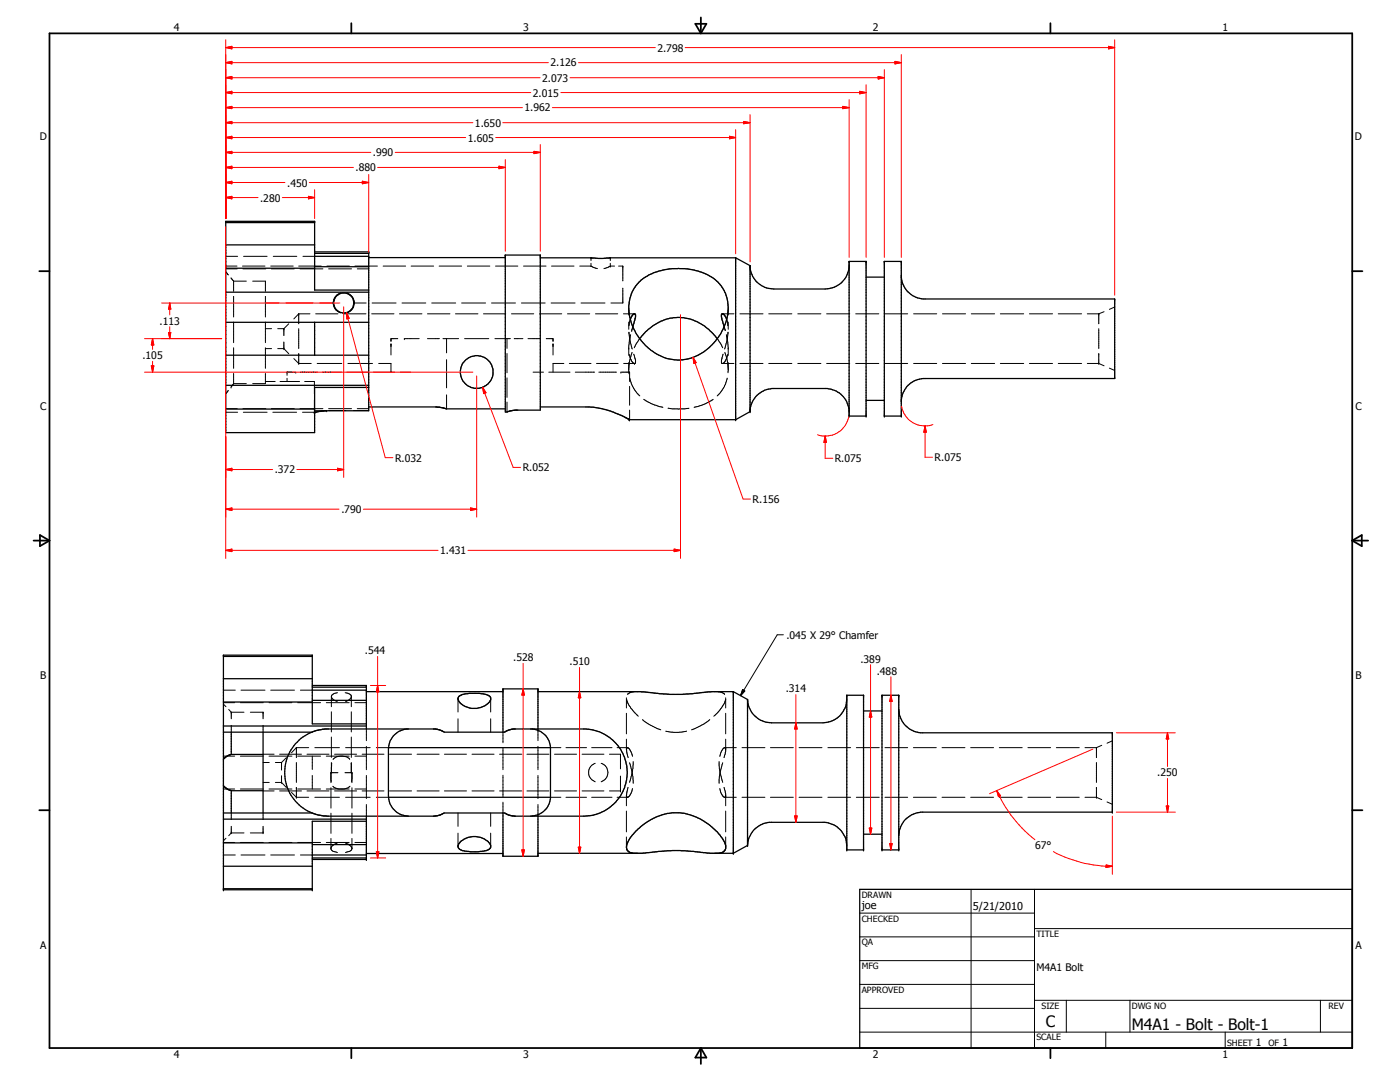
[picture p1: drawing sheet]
<svg xmlns="http://www.w3.org/2000/svg" width="279mm" height="216mm" viewBox="0 0 279 216" stroke-linecap="round" stroke-linejoin="round" font-family="sans-serif">
<g fill="none" stroke="#000" stroke-width=".25">
<path d="M45.1 53.5h17.7M45.1 58.3h28.5M45.1 48.9h17.7M45.1 44.4h17.7M62.8 53.2h10.8M62.8 51.1h10.8M62.8 50.6h10.8M62.8 50.3h10.8M73.6 50.3h.1M73.6 50.3v31.7h-10.8M73.6 57.9h-10.8v-13.7h-17.7v42.1h17.7v-9h10.8M73.6 51.4h27.2"/>
<path d="M100.8 50.9h.1M100.8 50.9h7v30.9h-5.1l-1.9 .4zM107.8 50.9h.1M107.8 51.4h10.3l1.3 .2 2.3-.2h25.1M117.9 51.4h.1M121.8 51.4h.1M127.5 56.4l1.1-1a11.8 11.8 0 0 1 5.6-1.8 13.6 13.6 0 0 1 6.7 1.1l1.9 1.1a7.1 7.1 0 0 1 2.3 3.6l.1 .9a10.9 10.9 0 0 1-3.8 9.1l-2.1 1.5-1.8 .7-2.3 .2-2.1-.2a11 11 0 0 1-7.5-11.3 7 7 0 0 1 1.9-3.9zM146.8 51.4h.1M146.8 51.4v32.3M146.8 51.4l2.9 1.6M149.7 53h.1M149.7 53v29.1"/>
<path d="M169.5 52.2h.1M169.5 52.2v30.8M169.5 53.3a4.8 4.8 0 0 1-4.8 4.4h-10.3a4.8 4.8 0 0 1-4.7-4.3M169.5 52.2h3.3M172.8 52.2h.1M172.8 52.2v30.8M172.8 55.3h3.7M176.5 52.2h.1M176.5 52.2v30.8M176.5 52.2h3.4M179.9 52.2h.1M179.9 55.3a4.7 4.7 0 0 0 4.3 4.4h38.3v15.8h-38.3a4.6 4.6 0 0 0-4.3 4.4"/>
<path d="M179.9 52.2v30.8M45.1 70.9h28.5M45.1 76.9h28.5M45.1 64.3h28.5M62.8 64.3v6.6M125.8 63.7l.1-.3a1.15 1.15 0 0 1 .8-.8l.1 .7-.5 1.9M127.6 67.6l1.2-1.4 1.4-1.1a8.9 8.9 0 0 1 12.3 1.7l.6 .8M145 63.7l-.1-.3a1.15 1.15 0 0 0-.8-.8l-.1 .7 .5 1.9M172.8 79.9h3.7M45.1 81.6h17.7M64.7 82l-1.9 .3M73.6 81.2h13.5l1.9 .4h11.8"/>
<path d="M107.8 81.2h10.1a14.9 14.9 0 0 1 5.2 1.3l2.5 1.2M125.5 83.7h.1M125.6 83.7h.1M125.6 83.7h21.2M146.8 83.7h.1M149.7 82.1h.1M149.7 81.8a4.8 4.8 0 0 1 4.4-4.3h11a4.8 4.8 0 0 1 4.4 4.4M149.7 82.1l-2.9 1.6M169.5 83h.1M169.5 83h3.3M172.8 83h.1M176.5 83h.1"/>
<path d="M176.5 83h3.4M179.9 83h.1M44.6 131h17.7M44.6 135.4h17.7M62.3 137.7h10.8M62.3 137.1h10.8M62.3 139.7h10.8M62.3 136.8h10.8M73.1 136.8h.1M73.1 136.8v8.7M73.1 138h27.3M91.5 139l.7-.4 1.4-.3 2.8 .1 .7 .2 .7 .4a1.39 1.39 0 0 1-.9 1.8 4.8 4.8 0 0 1-3.2 .5l-1.2-.5a1.39 1.39 0 0 1-1-1.8z"/>
<path d="M100.4 137.5h.1M107.4 137.5h.1M107.4 138h20.5l5.7 .6 4.5-.2 3.9-.4h4.3M146.3 138h.1M146.3 138v32.3M146.3 138l2.9 1.6M149.2 139.6h.1M149.2 139.6v29.1M169 138.7h.1M169 138.7v30.9M169 139.4a4.8 4.8 0 0 1-3.3 4.6l-1.4 .2h-10.3a4.8 4.8 0 0 1-4.8-4.6M169 138.7h3.3"/>
<path d="M172.3 138.7h.1M172.3 138.7v30.9M176 138.7h.1M176 138.7v30.9M176 138.7h3.4M179.4 138.7h.1M179.4 138.7v30.9M44.6 146.1h17.7M44.6 144.9h28.5M44.6 140.1h17.7M44.6 156.8l.7 .6 .7 .3M46 157.7h.1"/>
<path d="M46.1 157.7l.1 .1M46.2 157.8h6.3M46.2 146.1v4.4M46.2 157.8v4.4M52.5 150.5h-6.4l-.7 .3-.8 .7M52.5 146.1v16.1M62.3 146.1l1-.4 1.5-.2h22.2l.7 .1 1 .5h12l.6-.3 1.1-.3h14.6a8.8 8.8 0 0 1 5.3 2.2l.6 .6a8.7 8.7 0 0 1-4.2 14.3l-2 .3h-14l-1.3-.3-.7-.4h-12l-.9 .4-1.1 .3h-21.5l-1.6-.3-1.3-.4M62.3 146.1a8.7 8.7 0 0 0-5.5 8.1 8.7 8.7 0 0 0 5.5 8M73.1 144.4h-10.8v-13.7h-17.7v46.8M77.6 149.2h32.3M77.6 159.1h32.3M81.2 145.5a4 4 0 0 0-3.7 3.9v9.4a4.1 4.1 0 0 0 4 4.1"/>
<path d="M106.3 145.5a4 4 0 0 1 3.6 3.6v10.1a4 4 0 0 1-4 3.7M107.4 145.5v-8h-7v8.6M172.3 141.9h3.7M179.4 141.5a4.8 4.8 0 0 0 4.4 4.7h38.2v15.9M44.6 177.5h.1M44.6 177.3h17.7M44.6 172.8h17.7M44.6 162.2h17.7M44.6 163.4h28.5M44.6 168.2h17.7M44.6 177.5h17.7M62.3 177.5h.1"/>
<path d="M62.3 171.2h10.8M62.3 170.6h10.8M62.3 168.5h10.8M62.3 171.5h10.8M73.1 171.5h.1M73.1 163.9h-10.8v13.6M73.1 162.9v8.6M73.1 170.3h27.3M91.9 168a4.1 4.1 0 0 1 5.9 .3 .75 .75 0 0 1-.2 1.2l-.7 .3-1.5 .2h-1.5l-1.3-.2a.98 .98 0 0 1-1.1-.6 .98 .98 0 0 1 .4-1.2zM100.4 162.2v8.7h7v-8M101.6 162.6h.1M107.4 170.3h20.8l6-.6 2.5 .1 5 .5h4.6"/>
<path d="M125.1 169.5h.1M126.4 170.3a1.32 1.32 0 0 1-1.3-1.9 9.5 9.5 0 0 1 3-3.6l1.9-1.3a11.5 11.5 0 0 1 4.2-1.3l2.5 .1 2.3 .8 1.5 .8a12.7 12.7 0 0 1 3.6 3.3l.7 1.5v.6l-.5 .7-.8 .3M146.3 170.3h.1M149.2 168.7h.1M149.2 168.7a4.8 4.8 0 0 1 4.4-4.6h11a4.8 4.8 0 0 1 4.4 4.7M149.2 168.7l-2.9 1.6M169 169.6h.1M169 169.6h3.3M171.6 177.5h98.3v31.6h-98.3zM172.3 169.6h.1M172.3 166.5h3.7M176 169.6h.1"/>
<path d="M176 169.6h3.4M179.4 169.6h.1M222 162.1h.1M222 162.1h-38.2a4.8 4.8 0 0 0-4.4 4.7"/>
<circle cx="68.6" cy="60.4" r="2.01"/>
<circle cx="95.2" cy="74.2" r="3.3"/>
</g>
<g fill="none" stroke="#000" stroke-width=".2">
<path d="M45.1 53.6h2.2M45.1 51.1h2.3M45.1 54.2l.5 .7M45.1 53.1h2.2M46.1 55.5l.5 .6M46.6 56.1h2.6M46.6 56.1v2M46.6 59.1v4.2M48.4 53.1h4.5M48.5 53.6h4.6M48.6 51.1h4.7M50.4 56.1h2.6v2"/>
<path d="M53 59.1v4.2M54 53.1h4.5M54.2 53.6h4.5M54.5 51.1h4.7M59.6 53.1h4.5M59.9 53.6h4.5M60.5 51.1h2.3M65.2 53.1h4.5M65.6 53.6h4.6M68 58.5a2.09 2.09 0 0 0-1.5 2 2.09 2.09 0 0 0 1.5 2M69.3 58.5a2.09 2.09 0 0 1 1.4 2 2.09 2.09 0 0 1-1.4 2M70.8 53.1h4.5"/>
<path d="M71.3 53.6h2.3M76.5 53.1h4.4M82 53.1h4.5M87.6 53.1h4.5M93.3 53.1h4.5M98.9 53.1h4.4M104.5 53.1h4.5M110.1 53.1h4.5M115.7 53.1h2.2M117.9 52.5v.6l1.3 .5M117.9 51.4v.6M121.8 53.1h.1"/>
<path d="M121.8 53.1l-1.3 .5M121.8 53.1h.8M121.8 51.4v.6M121.8 52.5v.6M123.4 53.1h.9v3M124.3 53.1h.1M124.3 57.5v3h-2.4M45.6 77.9l-.5 .7M46.1 77.2h.1M46.6 64.3v4.1M46.6 69.4v4.1M46.6 74.5v2"/>
<path d="M46.6 76.5l-.5 .7M46.6 76.5h2.6M53 60.5h2.7M53 76.1h1.9M53 74.5v2h-2.6M53 64.3v4.1M53 69.4v4.1M53 69.6h1.2M53 65.6h1.2M55.4 69.6h1.3M55.4 65.6h1.3M55.9 76.1h3.9"/>
<path d="M56.7 69.6h.1M56.7 65.6h.1M56.7 65.6v1.3M56.7 68.2v1.4M56.7 69.6l.9 1M57 60.5h5.5M57.3 74.3h.1M57.3 74.3h1.7M57.3 74.3v.6M57.3 75.5v.6M57.6 64.6l-.9 1M58.6 71.6l1 .9"/>
<path d="M59 74.3h.1M59.6 72.5h.1M59.6 70.6h.1M59.6 62.6h.1M59.6 72.5h2.5M59.6 62.6v2M59.6 65.6v4M59.6 70.6v1.9M59.6 62.6h2.3M59.6 62.6l-1 1M59.9 74.3h3.5M60.8 76.1h1.9v2.5"/>
<path d="M62.7 79.8v2.5M63 62.6h4.4M63.3 72.5h4.9M63.8 60.5h2.8M64.3 74.3h3.8M66.5 60.4h.1M68.6 62.6h4.4M69.2 74.3h4.3M69.4 72.5h4.9M70.6 60.5h.1M70.7 60.5h2.4M70.7 60.4h.1"/>
<path d="M74.2 62.6h4.4M74.3 60.5h4.7M74.6 74.3h4.2M75.6 72.5h2.4v1.8M78 68.6h.1M78 68.6v2.2M79.4 67.6h-1.4v.5M79.7 62.6h4.5M79.9 74.3h2.1M80.2 60.5h4.8M80.7 67.6h.1M80.7 67.6h3"/>
<path d="M85.3 67.6h2.4M85.3 62.6h4.5M86.2 60.5h4.7M88.4 67.6h3.1M89.1 67.6v2.8M89.1 71.8v5.6M89.1 78.8v2.8M90.9 62.6h4.5M92.1 60.5h4.8M92.7 67.6h4.8M96.5 62.6h4.4M98.1 60.5h4.8"/>
<path d="M98.8 67.6h3.1M101.2 67.6v1.9M101.2 70.5v3.9M101.2 75.4v3.9M102.1 62.6h4.4M102.6 67.6h1.8M104.1 60.5h4.7M105.4 67.6h2.3M106.4 74.3h2.1M107.7 62.6h4.4M109 67.6h1.4v.5M109.5 74.3h4.3"/>
<path d="M110 60.5h4.8M110.4 68.6h.1M110.4 68.6v2.2M112.5 72.5h-2.1v1.8M113.2 62.6h4.5M113.6 72.5h4.3M114.8 74.3h3.9M116 60.5h4.7M118.8 62.6h4.5M119 72.5h4.4M119.5 74.3h3.5M123.9 74.3h.1"/>
<path d="M123.9 74.3h1.7v1.8M124.4 62.6h2.2M125.5 61.4v1.4M125.5 64.3v1.4M125.5 72.4v2M125.5 66.3h.1M125.5 74.4h.1M125.5 66.3l.2 1.3M125.6 70.7l.3 1 .6 .8M125.6 77.1v3.8M125.7 67.6l.5 2M125.7 67.6l-.2 1.5v1.8"/>
<path d="M125.7 75.4l.4 1.3a6.6 6.6 0 0 0 1.6 2.3M125.8 63.7l-.3 1.3M125.9 66.8l-.2 .8M126.1 66h.1M126.2 70.3l-.5 1.5-.2 1.7M126.3 65.2l-.2 .8M126.5 70.7a2.4 2.4 0 0 1 .2 1.8h-2.2M126.6 72.5h.1M127.6 67.6l-1 1.8M128.5 79.7l1.3 .8 2.5 .8M142.3 79.7l-1.5 .9-2.3 .7M143.1 67.6l1.1 1.8"/>
<path d="M144.2 62.6h2.3M144.3 70.7l-.3 1.2 .1 .6h2.4M144.5 65.2l.2 .8M144.7 70.3l.4 1.3 .2 1.9M145 66.8l.1 .8M145 63.7l.3 1.3M145.1 75.4l-.5 1.7-1.5 1.9M145.1 67.6l.2 1.7v1.6M145.1 67.6l-.5 2M145.2 70.7l-.2 .9-.7 .9M145.3 66.3h.1M145.3 66.3l-.2 1.3"/>
<path d="M145.3 72.4v2M145.3 61.4v1.4M145.3 64.3v1.4M147.7 72.5h4.6M147.7 62.6h4.6M153.4 72.5h4.6M153.4 62.6h4.6M159.2 72.5h4.6M159.2 62.6h4.6M165 72.5h4.6M165 62.6h4.6M170.8 72.5h4.6"/>
<path d="M170.8 62.6h4.6M176.5 72.5h4.6M176.5 62.6h4.6M182.3 72.5h4.6M182.3 62.6h4.6M188.1 72.5h4.6M188.1 62.6h4.6M193.8 72.5h4.7M193.8 62.6h4.7M199.6 72.5h4.7M199.6 62.6h4.7M205.4 72.5h4.7"/>
<path d="M205.4 62.6h4.7M211.2 72.5h4.7M211.2 62.6h4.7M217 72.5h2.3M217 62.6h2.3M219.3 72.5h.1M219.3 70.6h.1M219.3 62.6h.1M219.3 62.6v2M219.3 65.6v4M219.3 70.6v1.9M219.3 72.5l1 .5"/>
<path d="M220.3 62.2l-1 .4M221.4 73.5l1.1 .4M222.5 61.3l-1.1 .4M45.1 81.5h2.2M45.1 82.3h2.3M48.5 81.5h4.6M48.6 82.3h4.7M54.2 81.5h4.5M54.5 82.3h4.7M59.9 81.5h4.5M60.4 82.3h2.3M62.8 82.3h.1"/>
<path d="M64.8 82h.4M65.2 82h.1M65.6 81.5h4.6M65.6 81.9h3.4M70.5 81.9h3.1M71.3 81.5h2.3M101.2 80.2v2M125.6 81.8v1.9M133.3 81.5l2.1 .1 2.1-.1M44.6 137.7h2.4M48.1 137.7h4.8M54 137.7h4.8"/>
<path d="M60 137.7h2.3M66.1 139l.1 .1M66.1 139v2M66.2 139.2l.4 .5 .7 .3M67.4 138.2l-.8 .2-.4 .4-.1 .2M68.9 138.2l.9 .3 .3 .4v2.1M70.1 139.1a1.53 1.53 0 0 1-1.1 .9M91.4 139.4v2.7M97.9 139.4v2.7M125 139.2v2.1M125.1 139.6h.1M125.1 139.6l.8 1.7 1.5 1.6"/>
<path d="M127.2 138l-1.2 .1-.8 .5M142.7 138l1.2 .1 .7 .5M144.8 139.6l-.2 .7-.6 1-1.5 1.6M144.8 139.2v2.1M44.6 140.2h2.2M44.6 150.9h2.2M44.6 157.4h2.2M44.6 140.5l.5 .5M45.6 141.6l.6 .5M46.2 142.1h.1M46.2 142.1v1.3M46.2 144.7v1.4"/>
<path d="M46.2 142.1h2.5M48 140.2h4.5M48 150.9h4.5M48 157.4h4.5M50 142.1h2.5M52.5 142.1h.1M52.5 142.1v1.3M52.5 144.7v1.4M52.5 157.8h2.2M52.5 150.5h2.2M52.5 156.1h1.2M52.5 152.1h1.2"/>
<path d="M53.7 140.2h4.6M53.7 150.9h4.6M53.7 157.4h4.6M55 156.1h1.2M55 152.1h1.2M55.8 157.8h4.4M55.8 150.5h4.4M56.2 156.1h.1M56.2 153.5h.1M56.2 152.1h.1M56.2 152.1v1.4M56.2 154.8v1.3"/>
<path d="M56.2 156.1l1 1M57.2 151.2l-1 .9M58.2 158.1l.9 1M59.1 159.1h.1M59.1 157.1h.1M59.1 149.2h.1M59.1 149.2h2.5M59.1 159.1h2.5M59.1 149.2v2M59.1 152.1v4M59.1 157.1v2M59.1 149.2l-.9 1"/>
<path d="M59.4 140.2h4.6M59.4 150.9h4.6M59.4 157.4h4.6M61.3 157.8h4.4M61.3 150.5h4.4M62.3 150.9v2.6M62.3 154.8v2.6M62.8 149.2h4.9M62.8 159.1h4.9M65.1 140.2h4.6M65.1 150.9h4.6M65.1 157.4h4.6"/>
<path d="M66 154.2h.1M66 154.2v2M66 157.2v4M66 155.6l.1 .4M66 154.2h1.4M66.1 142v4.1M66.1 147.1v4M66.1 152.1v2.1M66.2 152.9l-.1 .3M66.2 152.3v.1M66.4 156.9l.6 .4 .6 .1M66.8 157.8h4.4"/>
<path d="M66.8 150.5h4.4M67.9 150.9l-.7 .1-.7 .5M68.4 150.9l.9 .2 .5 .4M68.8 154.2h1.4M69 149.2h4.9M69 159.1h4.9M69.9 156.9l-.4 .3-.9 .2M70.1 152.3v.1M70.1 142v4.1M70.1 147.1v4M70.1 152.1v2.1M70.2 154.2h.1"/>
<path d="M70.2 154.2v2M70.2 157.2v4M70.2 155.4v.6M70.8 140.2h2.3M70.8 150.9h2.3M70.8 157.4h2.3M72.3 157.8h4.3M72.3 150.5h4.3M73.1 145.5v2.3M73.1 148.9v4.7M73.1 154.7v4.6M75.1 149.2h2.5"/>
<path d="M75.1 159.1h2.5M77.7 157.8h4.4M77.7 150.5h4.4M83.2 157.8h4.4M83.2 150.5h4.4M88.7 157.8h4.4M88.7 150.5h4.4M91.4 143.4v2.7M94.2 157.8h4.4M94.2 150.5h4.4M97.9 143.4v2.7M99.7 157.8h4.4"/>
<path d="M99.7 150.5h4.4M100.4 146.1v2.1M100.4 149.3v4.3M100.4 154.7v4.3M105.2 157.8h4.4M105.2 150.5h4.4M107.4 145.5v2.3M107.4 148.9v4.7M107.4 154.7v4.6M109.9 149.2h2M109.9 159.1h2M110.7 157.8h4.4"/>
<path d="M110.7 150.5h4.4M113 149.2h4.1M113 159.1h4.1M116.2 157.8h4.3M116.2 150.5h4.3M118.1 149.2h4M118.1 159.1h4M118.8 152.3a1.94 1.94 0 0 0-1.3 1.9 1.94 1.94 0 0 0 1.3 1.8M120 152.3a1.93 1.93 0 0 1 1.3 1.9 1.93 1.93 0 0 1-1.3 1.8M121.6 157.8h2.2M121.6 150.5h2.2M123.2 149.2h2.1"/>
<path d="M123.8 157.8h.1M123.8 150.5h.1M123.8 150.5v2.9M123.8 154.9v2.9M125 147.5v2.1l.4 1.6M125 158.8l.1 .3M125 142.3v4.1M125.1 149.2h.1M125.1 149.2l-.1 .3M125.2 149.2h-.1M125.3 149.2h.1M125.3 157.2l-.3 1.5v2.1"/>
<path d="M125.4 149.2l.4 .6 .4 1.1M125.4 157.1l-.1 .1M125.6 152.2l.6 2.3 .2 1.8M126.2 157.4l-.4 1.1-.5 .6h-2.1M126.4 152l-.2 1.8-.6 2.3M128.2 143.6l1.6 1.1 2.1 .9M132.9 145.9a8 8 0 0 0 4.1 0M141.6 143.6a11.1 11.1 0 0 1-3.6 2M143.5 152l.2 2.1 .5 2M143.6 157.4l.4 1 .5 .6 2.4 .1M144.2 152.2l-.6 2.3-.1 1.8M144.5 157.1l.3 1.3v2.4"/>
<path d="M144.7 149.2l.1 .1M144.8 147.5v2.4l-.3 1.3M144.8 142.3v4.1M144.8 159l-.1 .1M146.9 149.2h-2.4l-.5 .7-.4 1M148.1 149.2h4.6M148.1 159.1h4.6M153.8 149.2h4.5M153.8 159.1h4.5M159.5 149.2h4.5M159.5 159.1h4.5M165.2 149.2h4.6"/>
<path d="M165.2 159.1h4.6M170.9 149.2h4.6M170.9 159.1h4.6M176.6 149.2h4.5M176.6 159.1h4.5M182.3 149.2h4.6M182.3 159.1h4.6M188 149.2h4.6M188 159.1h4.6M193.7 149.2h4.6M193.7 159.1h4.6M199.4 149.2h4.6"/>
<path d="M199.4 159.1h4.6M205.1 149.2h4.6M205.1 159.1h4.6M210.8 149.2h4.6M210.8 159.1h4.6M216.5 149.2h2.3M216.5 159.1h2.3M218.8 159.1h.1M218.8 157.1h.1M218.8 149.2h.1M218.8 149.2v2M218.8 152.1v4"/>
<path d="M218.8 157.1v2M218.8 159.1l1.1 .5M219.9 148.7l-1.1 .5M222 147.8l-1.1 .5M44.6 170.6h2.4M44.6 168.1h2.2M45.1 167.3l-.5 .5M46.2 166.2h.1M46.2 162.2v1.3M46.2 164.9v1.3M46.2 166.2l-.6 .6M46.2 166.2h2.5"/>
<path d="M48 168.1h4.5M48.1 170.6h4.8M52.5 166.2h.1M52.5 162.2v1.3M52.5 164.9v1.3h-2.5M53.7 168.1h4.6M54 170.6h4.8M59.4 168.1h4.6M60 170.6h2.3M65.1 168.1h4.6M66 167.3v2.1a1.43 1.43 0 0 0 1.3 .7M66 162.3v4"/>
<path d="M67.3 168.2l-.1 .1a1.41 1.41 0 0 0-1.2 .9M69 168.2l.1 .1a1.64 1.64 0 0 1 1.1 .9M70.2 162.3v4M70.2 167.3v2.1a1.43 1.43 0 0 1-1.2 .7M70.8 168.1h2.3M73.1 160.5v2.4M91.4 162.2v2.7M91.4 166.2v2.7M97.9 162.2v2.7M97.9 166.2v2.7M100.4 160.1v2.1M107.4 160.5v2.4"/>
<path d="M125 161.8v4.2M125 167v2.1M144.8 161.8v4.2M144.8 167v2.1M193.8 177.5v31.6M206.5 177.5v31.6M220.9 160l1.1 .5M171.6 182.2h34.9M171.6 186.9h34.9M171.6 191.7h34.9M171.6 196.4h34.9M206.5 199.6h63.4"/>
<path d="M206.5 185.3h63.4M212.8 199.6v6.3M225.5 199.6v6.3M263.5 199.6v6.3M171.6 201.2h34.9M171.6 205.9h98.3M220.7 205.9v3.2M244.5 205.9v3.2"/>
</g>
<g fill="none" stroke="#000" stroke-width=".35">
<path d="M9.9 6.7h260v202.4h-260zM70.1 4.6v2.1M138.8 4.8h2.2l-1.1 1.9zM139.9 3.5v3.2M209.6 4.6v2.1M7.8 54.1h2.1M269.9 54.1h2M6.7 107.9h3.2M8 106.8l1.9 1.1-1.9 1.1zM269.9 107.9h3.1M269.9 107.9l1.9-1.1v2.2zM7.8 161.7h2.1"/>
<path d="M269.9 161.7h2M70.1 209.1v2.1M139.9 209.1v3.2M139.9 209.1l1.1 1.9h-2.2zM209.6 209.1v2.1"/>
</g>
<path d="M45.1 39.4h1.2" fill="none" stroke="#f00" stroke-width=".2"/>
<path d="M45.1 39.4l1.2-.2v.5z" fill="#f00"/>
<path d="M45.1 39.4l1.2-.2v.5zM61.6 39.4h1.2" fill="none" stroke="#f00" stroke-width=".2"/>
<path d="M61.6 39.2l1.2 .2-1.2 .3z" fill="#f00"/>
<path d="M45.1 37.9v5.7M45.1 36.4h1.2M46.3 39.4h5.2M56.4 39.4h5.2M61.6 39.2l1.2 .2-1.2 .3zM62.8 37.9v5.7" fill="none" stroke="#f00" stroke-width=".2"/>
<path d="M45.1 36.4l1.2-.2v.5z" fill="#f00"/>
<path d="M45.1 36.4l1.2-.2v.5zM72.3 36.4h1.3" fill="none" stroke="#f00" stroke-width=".2"/>
<path d="M72.3 36.2l1.3 .2-1.3 .3z" fill="#f00"/>
<path d="M45.1 34.8v8.8M45.1 33.4h1.2M46.3 36.4h10.6M61.7 36.4h10.6M72.3 36.2l1.3 .2-1.3 .3zM73.6 34.8v15.6" fill="none" stroke="#f00" stroke-width=".2"/>
<path d="M45.1 33.4l1.2-.2v.5z" fill="#f00"/>
<path d="M45.1 33.4l1.2-.2v.5zM99.6 33.4h1.2" fill="none" stroke="#f00" stroke-width=".2"/>
<path d="M99.6 33.2l1.2 .2-1.2 .3z" fill="#f00"/>
<path d="M45.1 31.8v11.8M45.1 30.4h1.2M46.3 33.4h24.2M75.4 33.4h24.2M99.6 33.2l1.2 .2-1.2 .3zM100.8 31.8v18.3" fill="none" stroke="#f00" stroke-width=".2"/>
<path d="M45.1 30.4l1.2-.2v.5z" fill="#f00"/>
<path d="M45.1 30.4l1.2-.2v.5zM106.6 30.4h1.2" fill="none" stroke="#f00" stroke-width=".2"/>
<path d="M106.6 30.2l1.2 .2-1.2 .3z" fill="#f00"/>
<path d="M45.1 28.8v14.8M45.1 27.4h1.2M46.3 30.4h27.7M78.9 30.4h27.7M106.6 30.2l1.2 .2-1.2 .3zM107.8 28.8v21.3" fill="none" stroke="#f00" stroke-width=".2"/>
<path d="M45.1 27.4l1.2-.2v.5z" fill="#f00"/>
<path d="M45.1 27.4l1.2-.2v.5zM145.6 27.4h1.2" fill="none" stroke="#f00" stroke-width=".2"/>
<path d="M145.6 27.2l1.2 .2-1.2 .3z" fill="#f00"/>
<path d="M45.1 25.9v17.7M45.1 24.5h1.2M46.3 27.4h46.6M98.9 27.4h46.7M145.6 27.2l1.2 .2-1.2 .3zM146.8 25.9v24.7" fill="none" stroke="#f00" stroke-width=".2"/>
<path d="M45.1 24.5l1.2-.3v.5z" fill="#f00"/>
<path d="M45.1 24.5l1.2-.3v.5zM148.4 24.5h1.3" fill="none" stroke="#f00" stroke-width=".2"/>
<path d="M148.4 24.2l1.3 .3-1.3 .2z" fill="#f00"/>
<path d="M45.1 22.9v20.7M45.1 21.5h1.2M46.3 24.5h48.1M100.3 24.5h48.1M148.4 24.2l1.3 .3-1.3 .2zM149.7 22.9v29.3" fill="none" stroke="#f00" stroke-width=".2"/>
<path d="M45.1 21.5l1.2-.3v.5z" fill="#f00"/>
<path d="M45.1 21.5l1.2-.3v.5zM168.2 21.5h1.3" fill="none" stroke="#f00" stroke-width=".2"/>
<path d="M168.2 21.2l1.3 .3-1.3 .2z" fill="#f00"/>
<path d="M45.1 19.9v23.7M45.1 18.5h1.2M169.5 19.9v31.5M46.3 21.5h58M110.2 21.5h58M168.2 21.2l1.3 .3-1.3 .2z" fill="none" stroke="#f00" stroke-width=".2"/>
<path d="M45.1 18.5l1.2-.3v.5z" fill="#f00"/>
<path d="M45.1 18.5l1.2-.3v.5zM171.6 18.5h1.2" fill="none" stroke="#f00" stroke-width=".2"/>
<path d="M171.6 18.2l1.2 .3-1.2 .2z" fill="#f00"/>
<path d="M45.1 16.9v26.7M45.1 15.5h1.2M46.3 18.5h59.6M111.9 18.5h59.7M171.6 18.2l1.2 .3-1.2 .2zM172.8 16.9v34.5" fill="none" stroke="#f00" stroke-width=".2"/>
<path d="M45.1 15.5l1.2-.2v.5z" fill="#f00"/>
<path d="M45.1 15.5l1.2-.2v.5zM175.3 15.5h1.2" fill="none" stroke="#f00" stroke-width=".2"/>
<path d="M175.3 15.3l1.2 .2-1.2 .3z" fill="#f00"/>
<path d="M45.1 13.9v29.7M45.1 12.5h1.2M46.3 15.5h61.5M113.8 15.5h61.5M175.3 15.3l1.2 .2-1.2 .3zM176.5 13.9v37.5" fill="none" stroke="#f00" stroke-width=".2"/>
<path d="M45.1 12.5l1.2-.3v.6z" fill="#f00"/>
<path d="M45.1 12.5l1.2-.3v.6zM178.6 12.5h1.3" fill="none" stroke="#f00" stroke-width=".2"/>
<path d="M178.6 12.2l1.3 .3-1.3 .3z" fill="#f00"/>
<path d="M45.1 10.9v32.7M45.1 9.5h1.2M46.3 12.5h63.1M115.4 12.5h63.2M178.6 12.2l1.3 .3-1.3 .3zM179.9 10.9v40.5" fill="none" stroke="#f00" stroke-width=".2"/>
<path d="M45.1 9.5l1.2-.3v.6z" fill="#f00"/>
<path d="M45.1 9.5l1.2-.3v.6zM221.2 9.5h1.3" fill="none" stroke="#f00" stroke-width=".2"/>
<path d="M221.2 9.2l1.3 .3-1.3 .3z" fill="#f00"/>
<path d="M45.1 7.9v35.7M46.3 9.5h84.5M136.7 9.5h84.5M221.2 9.2l1.3 .3-1.3 .3zM222.5 7.9v51M45.1 93.7h1.2" fill="none" stroke="#f00" stroke-width=".2"/>
<path d="M45.1 93.7l1.2-.3v.5z" fill="#f00"/>
<path d="M45.1 93.7l1.2-.3v.5zM67.4 93.7h1.2" fill="none" stroke="#f00" stroke-width=".2"/>
<path d="M67.4 93.4l1.2 .3-1.2 .2z" fill="#f00"/>
<path d="M45.1 45.2v50.1M68.6 61.2v34.1M46.3 93.7h8.1M59.2 93.7h8.2M67.4 93.4l1.2 .3-1.2 .2zM45.1 101.6h1.2" fill="none" stroke="#f00" stroke-width=".2"/>
<path d="M45.1 101.6l1.2-.2v.5z" fill="#f00"/>
<path d="M45.1 101.6l1.2-.2v.5zM93.9 101.6h1.2" fill="none" stroke="#f00" stroke-width=".2"/>
<path d="M93.9 101.4l1.2 .2-1.2 .3z" fill="#f00"/>
<path d="M95.1 75v28.2M45.1 87.1v16.1M45.1 109.8h1.2M46.3 101.6h21.4M72.5 101.6h21.4M93.9 101.4l1.2 .2-1.2 .3z" fill="none" stroke="#f00" stroke-width=".2"/>
<path d="M45.1 109.8l1.2-.2v.5z" fill="#f00"/>
<path d="M45.1 109.8l1.2-.2v.5zM134.5 109.8h1.3" fill="none" stroke="#f00" stroke-width=".2"/>
<path d="M134.5 109.6l1.3 .2-1.3 .3z" fill="#f00"/>
<path d="M135.8 62.8v48.6M45.1 87.1v24.3M164.7 87v1.3M46.3 109.8h41.1M93.4 109.8h41.1M134.5 109.6l1.3 .2-1.3 .3z" fill="none" stroke="#f00" stroke-width=".2"/>
<path d="M164.7 87l.2 1.3h-.5z" fill="#f00"/>
<path d="M96.3 77.3l.4 1.2M164.7 87l.2 1.3h-.5zM164.7 88.3v3.1h1.5M169.4 83.1a4.8 4.8 0 0 1-6.2 3.6" fill="none" stroke="#f00" stroke-width=".2"/>
<path d="M96.3 77.3l.7 1.1-.5 .1z" fill="#f00"/>
<path d="M69.1 62.4l.3 1.2M96.3 77.3l.7 1.1-.5 .1zM96.7 78.5l5.7 14.8h1.5" fill="none" stroke="#f00" stroke-width=".2"/>
<path d="M69.1 62.4l.6 1.1-.5 .1z" fill="#f00"/>
<path d="M69.1 62.4l.6 1.1-.5 .1zM69.4 63.6l7.5 27.7h1.5M138.3 71.3l.4 1.2" fill="none" stroke="#f00" stroke-width=".2"/>
<path d="M138.3 71.3l.6 1.1-.4 .1z" fill="#f00"/>
<path d="M138.3 71.3l.6 1.1-.4 .1zM138.7 72.5l9.6 27.1h1.5M233 146.2v1.2" fill="none" stroke="#f00" stroke-width=".2"/>
<path d="M233 146.2l.3 1.2h-.6z" fill="#f00"/>
<path d="M233 146.2l.3 1.2h-.6zM233 160.8v1.3" fill="none" stroke="#f00" stroke-width=".2"/>
<path d="M232.7 160.8h.6l-.3 1.3z" fill="#f00"/>
<path d="M184.6 85v1.2M222.8 146.2h11.8M233 147.4v5.6M233 155.3v5.5M222.8 162.1h11.8M232.7 160.8h.6l-.3 1.3z" fill="none" stroke="#f00" stroke-width=".2"/>
<path d="M184.6 85l.3 1.2h-.5z" fill="#f00"/>
<path d="M179.9 81a4.7 4.7 0 0 0 6.3 3.7M184.6 85l.3 1.2h-.5zM184.6 86.2v5h1.5M177.8 138.7v1.3" fill="none" stroke="#f00" stroke-width=".2"/>
<path d="M177.8 138.7l.3 1.3h-.6z" fill="#f00"/>
<path d="M177.8 138.7l.3 1.3h-.6zM177.8 168.3v1.3" fill="none" stroke="#f00" stroke-width=".2"/>
<path d="M177.5 168.3h.6l-.3 1.3z" fill="#f00"/>
<path d="M177.8 135v3.7M177.8 140v28.3M173.7 141.9v1.2M177.5 168.3h.6l-.3 1.3z" fill="none" stroke="#f00" stroke-width=".2"/>
<path d="M173.7 141.9l.3 1.2h-.5z" fill="#f00"/>
<path d="M173.7 141.9l.3 1.2h-.5zM173.7 165.2v1.3" fill="none" stroke="#f00" stroke-width=".2"/>
<path d="M173.5 165.2h.5l-.3 1.3z" fill="#f00"/>
<path d="M173.7 132.6v9.3M158.8 144.2v1.3M173.7 143.1v22.1M173.5 165.2h.5l-.3 1.3z" fill="none" stroke="#f00" stroke-width=".2"/>
<path d="M158.8 144.2l.3 1.3h-.5z" fill="#f00"/>
<path d="M158.8 144.2l.3 1.3h-.5zM158.8 162.8v1.3" fill="none" stroke="#f00" stroke-width=".2"/>
<path d="M158.6 162.8h.5l-.3 1.3z" fill="#f00"/>
<path d="M115.7 138v1.2M158.8 138.6v5.6M158.8 145.5v17.3M158.6 162.8h.5l-.3 1.3z" fill="none" stroke="#f00" stroke-width=".2"/>
<path d="M115.7 138l.2 1.2h-.5z" fill="#f00"/>
<path d="M115.7 138l.2 1.2h-.5zM115.7 169v1.3" fill="none" stroke="#f00" stroke-width=".2"/>
<path d="M115.4 169h.5l-.2 1.3z" fill="#f00"/>
<path d="M104.4 137.5v1.2M115.7 133.2v4.8M115.7 139.2v29.8M115.4 169h.5l-.2 1.3z" fill="none" stroke="#f00" stroke-width=".2"/>
<path d="M104.4 137.5l.3 1.2h-.6z" fill="#f00"/>
<path d="M104.4 137.5l.3 1.2h-.6zM104.4 169.6v1.3" fill="none" stroke="#f00" stroke-width=".2"/>
<path d="M104.1 169.6h.6l-.3 1.3z" fill="#f00"/>
<path d="M75.4 136.8v1.3M104.4 132.4v5.1M104.4 138.7v30.9M104.1 169.6h.6l-.3 1.3z" fill="none" stroke="#f00" stroke-width=".2"/>
<path d="M75.4 136.8l.2 1.3h-.5z" fill="#f00"/>
<path d="M75.4 136.8l.2 1.3h-.5zM75.4 170v1.2" fill="none" stroke="#f00" stroke-width=".2"/>
<path d="M75.1 170h.5l-.2 1.2z" fill="#f00"/>
<path d="M33.9 66.3v1.3M73.9 136.8h3.1M75.4 131v5.8M75.4 138.1v31.9M73.9 171.2h3.1M75.1 170h.5l-.2 1.2z" fill="none" stroke="#f00" stroke-width=".2"/>
<path d="M33.6 66.3h.5l-.2 1.3z" fill="#f00"/>
<path d="M33.6 66.3h.5l-.2 1.3zM33.9 60.5v1.2" fill="none" stroke="#f00" stroke-width=".2"/>
<path d="M33.9 60.5l.2 1.2h-.5z" fill="#f00"/>
<path d="M30.4 67.6v1.2M32.3 67.6h11.9M32.3 60.5h35.5M33.9 60.5l.2 1.2h-.5zM33.9 61.7v1.1M33.9 65.2v1.1" fill="none" stroke="#f00" stroke-width=".2"/>
<path d="M30.4 67.6l.3 1.2h-.5z" fill="#f00"/>
<path d="M30.4 67.6l.3 1.2h-.5zM30.4 73v1.3" fill="none" stroke="#f00" stroke-width=".2"/>
<path d="M30.2 73h.5l-.3 1.3z" fill="#f00"/>
<path d="M28.8 67.6h15.4M28.8 74.3h65.6M30.2 73h.5l-.3 1.3zM30.4 68.8v.9M30.4 72.1v.9M220.7 172.8h1.3" fill="none" stroke="#f00" stroke-width=".2"/>
<path d="M148.2 137.6l.4 .3-.8 .9zM156.3 126.7h-1.2l-7.3 12.1" fill="none" stroke="#000" stroke-width=".2"/>
<path d="M148.2 137.6l.4 .3-.8 .9z" fill="#000"/>
<path d="M220.8 172.6l1.2 .2-1.3 .3z" fill="#f00"/>
<path d="M198.9 157.8l.6 1.1M220.8 172.6l1.2 .2-1.3 .3z" fill="none" stroke="#f00" stroke-width=".2"/>
<path d="M198.9 157.8l.8 1-.4 .2z" fill="#f00"/>
<path d="M198.9 157.8l.8 1-.4 .2zM199.5 158.9a25.6 25.6 0 0 0 7 8.7M218.1 149.5l-20.6 8.9M210.2 169.9a25.9 25.9 0 0 0 10.5 2.9M222 162.9v11.6" fill="none" stroke="#f00" stroke-width=".2"/>
<g font-size="3.1">
<text x="208.7" y="204.9">C</text>
<text x="225.9" y="205.5">M4A1 - Bolt - Bolt-1</text>
</g>
<g font-size="2.2">
<text x="172" y="181.4">joe</text>
<text x="194.2" y="181.5">5/21/2010</text>
</g>
<g font-size="2.1">
<text x="34.7" y="6.2">4</text>
<text x="104.4" y="6.2">3</text>
<text x="131.2" y="10.3">2.798</text>
<text x="174.2" y="6.2">2</text>
<text x="244" y="6.2">1</text>
<text x="108.2" y="16.3">2.073</text>
<text x="109.9" y="13.3">2.126</text>
<text x="104.7" y="22.2">1.962</text>
<text x="106.3" y="19.3">2.015</text>
<text x="7.9" y="28">D</text>
<text x="93.4" y="28.2">1.605</text>
<text x="94.8" y="25.2">1.650</text>
<text x="270.4" y="28">D</text>
<text x="71" y="34.2">.880</text>
<text x="74.4" y="31.2">.990</text>
<text x="51.9" y="40.2">.280</text>
<text x="57.3" y="37.2">.450</text>
<text x="31.8" y="64.8">.113</text>
<text x="28.4" y="71.7">.105</text>
<text x="8" y="81.8">C</text>
<text x="270.5" y="81.8">C</text>
<text x="54.8" y="94.5">.372</text>
<text x="78.8" y="92.1">R.032</text>
<text x="104.3" y="94.1">R.052</text>
<text x="166.6" y="92.2">R.075</text>
<text x="186.5" y="92">R.075</text>
<text x="150.2" y="100.3">R.156</text>
<text x="68.1" y="102.4">.790</text>
<text x="87.8" y="110.6">1.431</text>
<text x="72.8" y="130.6">.544</text>
<text x="102.4" y="132">.528</text>
<text x="157" y="127.5">.045 X 29° Chamfer</text>
<text x="8" y="135.5">B</text>
<text x="113.7" y="132.7">.510</text>
<text x="171.7" y="132.2">.389</text>
<text x="175" y="134.6">.488</text>
<text x="270.5" y="135.5">B</text>
<text x="156.8" y="138.2">.314</text>
<text x="231" y="154.9">.250</text>
<text x="206.6" y="169.5">67°</text>
<text x="8" y="189.3">A</text>
<text x="270.5" y="189.3">A</text>
<text x="206.8" y="193.8">M4A1 Bolt</text>
<text x="250.7" y="208.7">1</text>
<text x="255.9" y="208.7">1</text>
<text x="34.7" y="211.1">4</text>
<text x="104.4" y="211.1">3</text>
<text x="174.2" y="211.1">2</text>
<text x="244" y="211.1">1</text>
</g>
<g font-size="1.7">
<text x="172" y="179.1">DRAWN</text>
<text x="172" y="183.9">CHECKED</text>
<text x="172" y="188.6">QA</text>
<text x="206.8" y="187">TITLE</text>
<text x="172" y="193.4">MFG</text>
<text x="172" y="198.1">APPROVED</text>
<text x="207.9" y="201.3">SIZE</text>
<text x="225.9" y="201.3">DWG NO</text>
<text x="265.1" y="201.3">REV</text>
<text x="206.8" y="207.6">SCALE</text>
<text x="244.9" y="208.7">SHEET</text>
<text x="253.1" y="208.7">OF</text>
</g>
</svg>
